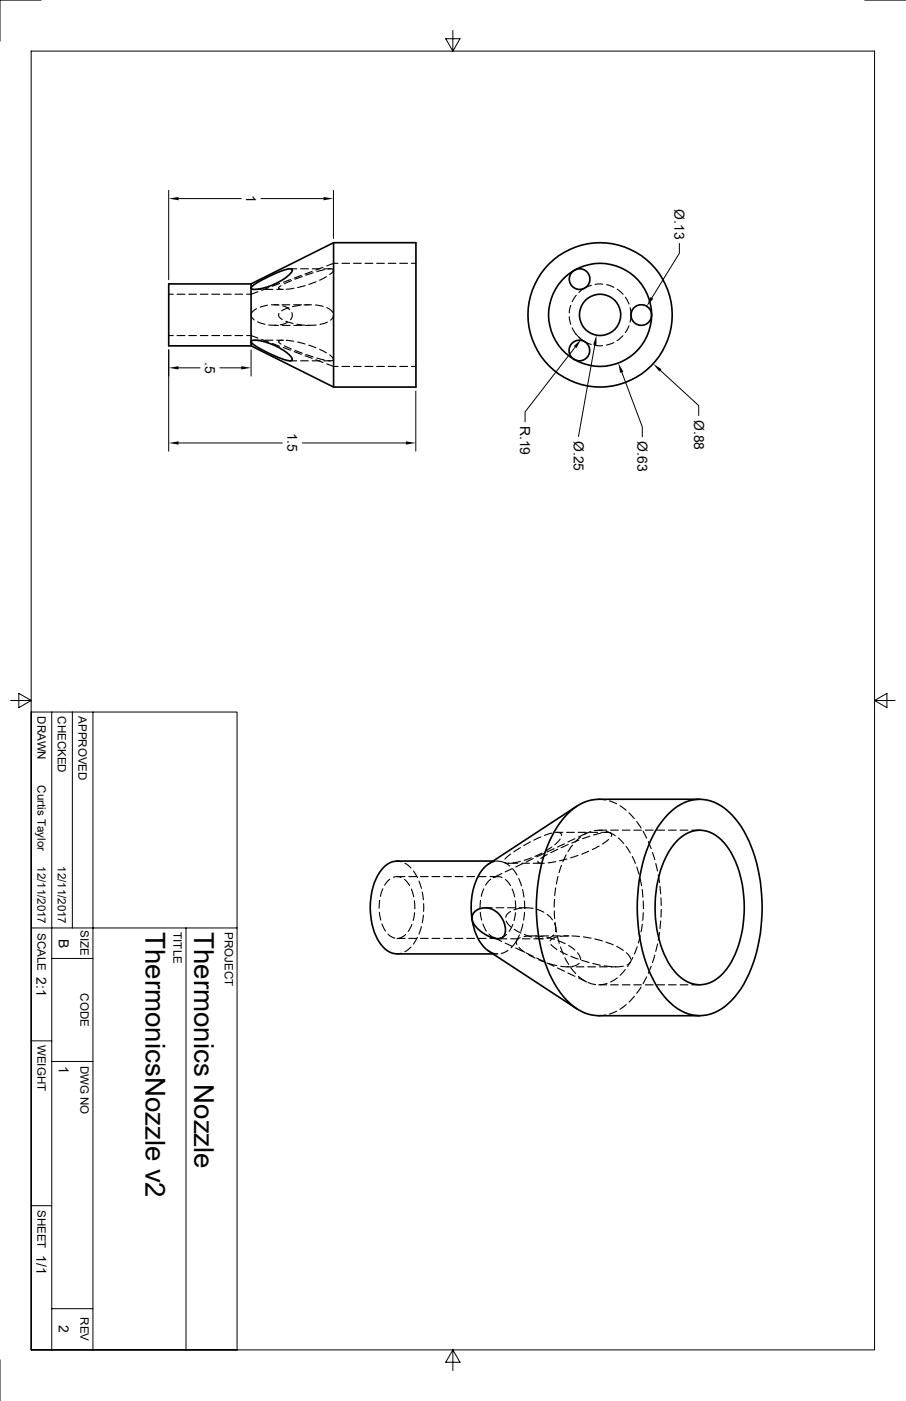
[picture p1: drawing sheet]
<svg xmlns="http://www.w3.org/2000/svg" width="279mm" height="432mm" viewBox="0 0 279 432" stroke-linecap="round" stroke-linejoin="round" font-family="sans-serif">
<g fill="none" stroke="#000" stroke-width=".34">
<path d="M52 90.7h1.4M54.6 90.7h2.4M58.2 90.7h2.4M61.8 90.7h2.3M65.3 90.7h2.4M68.9 90.7h2.4M72.5 90.7h2.3M77.4 97.1l.2 .7 .8 .8M78.5 89.2h2.1M79.1 95.2l-1.1 .7-.5 .9M79.5 99.2l2.2 .7M79.5 89.9l-2.1 .8h-1.3"/>
<path d="M81.7 89.2h2.5M82.5 94.1l-2.3 .6M82.9 88.6l-2.2 .9M83.7 93.9l2.4 .1M84.5 93.9h1.3M85.3 89.2h2.1M86 96.6l.1 1 .9 .9M86.2 87.4l-2.2 .8M86.7 88.1l-.7 .5-.1 .3 1.2 .3M87 93.9h2.4M87.2 94.3l1 .3 1.1 .8M88.1 99l2.3 .7"/>
<path d="M88.6 99.3l-2.2 .8M89.1 94.8l-2.2 1M89.5 82.8h2M89.6 86.1l-2.2 .9M89.9 86.5l-2.2 1M90 96.4a2.01 2.01 0 0 1-.4 2.2M90.6 93.9h2.4M90.6 88.9l-2.3 .3M91.6 99.9l2.3 .3M92.5 94.1l-2.3 .4M92.7 82.8h2.4M92.9 84.9l-2.2 .8"/>
<path d="M93.2 85.2l-2.2 .9M94.1 88l-2.3 .6M94.1 93.9h1.3M96.1 93.9l-2.4 .1M96.3 83.7l-2.2 .8M96.3 82.8h2.4M96.6 84.1l-2.3 .7M97.3 94l2.4 .4M97.5 86.8l-2.3 .9M99.6 82.4l-2.2 .8M99.9 82.8h2M100 83.1l-2.3 .6"/>
<path d="M100.7 85.3l-2.1 1.1M100.8 94.8l1.1 .7 .7 .8M101 99.3l-2.3 .7M101.2 82.9h1.3l.4 .3-.2 .5-1 .9M102.9 97.1l-.2 .7-.7 .9M104.2 81.2h-1.3l-2.1 .8M105.5 81.2h2.3M109 81.2h2.4M112.6 81.2h2.4M116.2 81.2h2.3M119.7 81.2h2.4M123.3 81.2h2.4"/>
<path d="M126.9 81.2h1.4M175.6 97.6l.4 2.3M176 94.1l-.4 2.3M177.7 91l-1.3 2M182.4 87.9a9.1 9.1 0 0 0-3.9 2.2M185.9 87.6l-2.4 .1M187.1 87.8l2.2 .8M190.3 89.2l1.9 1.5M192.9 91.6l1.1 2.1M194.3 94.9a8.3 8.3 0 0 1 0 4.4M52 103.4h1.4M54.6 103.4h2.4"/>
<path d="M58.2 103.4h2.4M61.8 103.4h2.3M65.3 103.4h2.4M68.9 103.4h2.4M72.5 103.4h2.3M76.1 103.4h1.3l2.1 .8M78.6 104.9h2M80.7 104.6l2.2 .9M81.8 104.9h2.4M82.8 100.2h2.5M84 105.9l2.2 .8M84.6 100.3h1.3"/>
<path d="M85.3 104.9h2.1M87 100.3h2.5M87.1 104.9l-1.2 .3 .1 .3 .7 .5M87.4 107.1l2.2 .9M87.7 106.6l2.2 1M88.3 104.9l2.3 .3M89.5 111.2h2M90.6 100.3h2.4M90.7 108.4l2.2 .8M91 108l2.2 .8M91.8 105.4l2.3 .6M92.7 111.2h2.4"/>
<path d="M94.1 109.6l2.2 .8M94.2 100.3h1.3M94.3 109.3l2.3 .7M95.2 106.4l2.3 .8M96.3 111.2h2.4M97.4 110.9l2.2 .8M97.5 100.2h-2.4M97.7 110.4l2.3 .6M98.6 107.7l2.1 1.1M99.9 111.2h2M100.8 112.1l2.1 .8h1.3M101.7 109.4l1 1 .2 .4-.5 .4h-1.2"/>
<path d="M105.5 112.9h2.3M109 112.9h2.4M112.6 112.9h2.4M116.2 112.9h2.3M119.7 112.9h2.4M123.3 112.9h2.4M126.9 112.9h1.4M176.4 101l1.3 2.1M178.5 103.9a8.7 8.7 0 0 0 3.8 2.3M183.5 106.4l2.3 .1M189.3 105.6l-2.3 .7M192.1 103.5l-1.8 1.5"/>
<path d="M194 100.4l-1.2 2.1M163.6 259.5l-2.1 1.1M166.8 257.9l-2.2 1.1M170.2 256.8l-2.3 .7M171.3 256.6l1.5 .2 .4 .7M171.8 256.5h1.8M172.8 258.6l-1.7 1.7M174.8 256.5h2.3M177.3 258.5l-2.2 1M178.3 256.5h2.4M178.5 258.9l-2.2 .9M179.1 257.9l-1.8 1.7"/>
<path d="M181 256.7l-2.6 1.3M181.9 257.7l-2.2 .8M181.9 256.5h2.4M182.2 256.3l-2.2 1M184.7 246.3l2.1 .2M184.7 255.9h2.4M185.3 256.8l-2.3 .5M185.5 256.5h1.7M185.7 255.9l-2.4 .1M186.5 256.6l1.8 .1M186.9 256.2l1.4 .5M187.7 258.7l-1.9 1.4"/>
<path d="M188 246.8l2.2 .9M188.3 256.7l.3 .4-.1 .7M188.3 256.7l1.4 .9M188.3 255.9h2.4M190.7 258.3l1.7 1.7M191.2 248.3l1.9 1.4M191.9 255.9h2.4M194 250.5l1.6 1.8M195.5 255.9h2.3M196.3 253.2l1.4 2M198.3 256.2l1.1 2.1M199 255.9h2.4"/>
<path d="M199.9 259.4l.9 2.2M202.6 255.9h2.4M206.2 255.9h2.3M209.8 255.9h2.3M213.3 255.9h2.5M117.1 277.5l-.2 2.5M118.1 273.9l-.8 2.4M120.2 271l-1.6 1.8M121.3 270.4a3.1 3.1 0 0 1 2.4 0M122.4 265.4l1.4 .2M122.4 270.2h2.5M124.8 271.1l1.5 1.9"/>
<path d="M124.9 266.1l1.8 1.4M126.1 270.2h2.4M126.9 274l.7 2.4M127.5 268.4l1.2 2.1M127.8 277.6l.1 2.5M129.2 271.6l.8 2.2M129.7 270.2h2.3M130.2 275l.4 2.3M130.6 278.5v2.4M133.2 270.2h2.4M136.8 270.2h2.4M140.4 270.2h2.3"/>
<path d="M143.9 270.2h2.4M147.5 270.2h2.4M148.2 277.5l-.2 2.5M149.2 273.9l-.8 2.4M149.6 279.8h2.2M151.1 270.2h2.4M151.3 271l-1.6 1.8M152.1 265.4h1.4M152.4 270.4a3.2 3.2 0 0 1 2.4 0M152.5 265.5l-1.9 .8M153 279.8h2.4M153.7 265.4l.6 .1a5.5 5.5 0 0 1 2.9 1.4"/>
<path d="M154.7 269.2l-2.6 1.3M155.6 265.9l1.4 .2M155.9 271.1l1.5 1.9M156.5 279.8h2.5M156.8 266.1h2.8M157.5 263.2l-1.8 1.6M157.9 267.7l-2.1 1M157.9 274l.8 2.4M158.1 267.8l1.3 1.9M158.9 277.6l.1 2.5M160 270.8l.8 2.2M160.1 279.8h2.2"/>
<path d="M160.5 261.2l-2 1.4M160.5 265.5l-2.3 .5M160.8 279.9l-2.3 .5M160.9 266.1h2.3M161.2 274.2l.4 2.3M161.2 266.2l-2.2 1M161.7 277.7l.1 2.3M162 279.8l2.4 .2M163.9 264.4l-2.3 .8M164.4 266.1h2.9M164.4 264.6l-2.1 1.1M165.9 265.4v.3l.3 .3 1.7 .1"/>
<path d="M167.1 262.9l-2.1 1M167.6 263.1l-2.1 1M168.8 263.4l-2 1.2M170.2 261.1l-2 1.2M170.9 261.6l-2.2 1M171 277.2l-.1 2.4M171.4 273.6l-.3 2.4M171.4 265.6l-2.4 .3M172 261.8l-2.2 1M172.1 270.1l-.5 2.4M173.1 266.7l-.7 2.3M174.1 260.1l-2.2 1"/>
<path d="M174.6 263.5l-1 2.1M174.8 264.8l-2.2 .5M175.2 260.3l-2.1 1M176.6 260.5l-1.4 1.9M178.3 263.7l-2.3 .7M181.6 262.3l-2.2 1M184.8 260.8l-2.1 1M193.1 260.9l1.3 2M195 263.9l1 2.2M196.4 267.2l.7 2.3M197.4 270.6l.5 2.4M198 274.2l.3 2.3"/>
<path d="M198.4 277.7v2.4M201.2 262.7l.7 2.3M202.2 266.1l.6 2.3M203 269.6l.4 2.4M203.5 273.1l.3 2.4M203.8 276.7l.1 2.4M117 281.2l.4 2.4M117.8 284.8l1.1 2.2M119.7 287.9l.9 .8 1.2 .4M122.4 289.2h2.5M123.7 293.8l-1.3 .2M125.1 288l-.9 .7-1.2 .5"/>
<path d="M126.1 289.2h2.4M126.7 291.9l-1.9 1.4M127 284.9l-1.1 2.2M127.8 281.3l-.4 2.4M128.7 288.9l-1.2 2.1M129.7 289.2h2.3M129.9 285.6l-.7 2.3M130.6 282.1l-.4 2.3M133.2 289.2h2.4M136.8 289.2h2.4M140.4 289.2h2.3M143.9 289.2h2.4"/>
<path d="M147.5 289.2h2.4M148.1 281.2l.4 2.4M148.9 284.8l1.1 2.2M150.6 293.1l1.5 .7 1.3 .2M150.8 287.9l.9 .8 1.2 .4M151.1 289.2h2.4M152.1 294h1.4M152.1 288.9l2.6 1.3M153.5 289.3h2.8M155.8 290.7l2.1 1M156.1 283.9l.4 .8 1.1 1M156.2 288l-.8 .7-1.3 .5"/>
<path d="M156.7 292.9l-2.1 1M157.4 280.9l-.9 .7-.5 1.1M157.5 289.3h2.4M158.2 284.9l-1.2 2.2M158.5 286.4l2.2 1.2M159 281.3l-.5 2.4M159 292.2l2.2 1M160.1 292l1.8 1.5M160.2 288.2l-1.4 2.5-1.2 1.4M160.4 289l-1 .8-.2 .4 .2 .9M161.1 289.3h2.3M161.2 284.8l-.6 2.3"/>
<path d="M161.7 288l2.3 .8M161.8 281.2l-.3 2.4M162.3 293.7l2.1 1.1M162.9 294.2l2.1 1.1M164 288.5l-2.4 .2M164.1 288.5h1.5M164.6 289.3h2.8M165.1 289.1l2.4 .2M165.1 288.5l2.4 .2M165.5 295.3l2.1 1M165.5 280.2l2.2 1M166.1 295.8l2.2 .9"/>
<path d="M166.8 288.5h2.4M168.7 288.9l2.3 .6M168.7 296.8l2.2 1M168.7 281.8l1.7 1.7M169.4 297l2.3 .6M169.9 291.1l1.8 1.6M170.4 288.5h2.4M170.8 288.2l-.8 .6-1.3 .4M170.9 280.8l.2 2.3M171 284.5l.4 1.3M171.2 284.3l.2 1.5M171.4 285.8l.2 1.5"/>
<path d="M171.4 285.8l-.1 1.3M171.6 288.8l-1.3 .5-.6 .7M171.9 288.4l.6 2.3M171.9 298.3l2.2 1M172.1 289.9l2.2 .9M172.8 293.2l2.1 1.1M172.8 291.9l.9 2.2M172.9 297.8l2.4 .2M173.9 288.5h1.6M174.2 295.2l1.2 2.1M175 298h1.5M175.1 299.9l2.2 1"/>
<path d="M175.2 288.5l-2.4 .1M175.3 291.4l2 1.4M176 294.7l2.3 .9M176 298.2l1.5 1.9M176.4 288.5l2.3 .1M177.7 298h2.4M178.1 293.7l.6 .8 .3 1.3M178.6 296.9l-1.1 .7-1 .3M179.4 296l2.3 .7M179.9 288.8l2.4 .3M181.3 298h2.4M182.8 297l2.3 .5"/>
<path d="M183.4 289.4l2.4 .6M184.9 298h2.3M186.3 297.7l2.4 .2M186.9 290.4l2.2 .8M188.4 298h1.5M190.2 291.7l2 1.2M192.2 297.8l-2.3 .2M192.8 298.8l-1.6 1.8M193.2 293.7l1 1.1 .3 .8M194.4 296.6l-1 .8M194.4 296.6l-.9 1.3M195.2 295.1l-.8 1.5"/>
<path d="M196.5 291.8l-.9 2.2M197.4 288.4l-.6 2.3M198.1 284.9l-.4 2.3M198.4 281.3l-.2 2.4M200.8 297.8l-.9 2.2M201.9 294.4l-.7 2.3M202.8 290.9l-.6 2.3M203.4 287.4l-.4 2.4M203.8 283.8l-.3 2.4M203.9 280.3l-.1 2.4M178.4 300.9l1.9 1.4M178.4 301.4l2.6 1.3"/>
<path d="M181.4 302.8l2.3 .6M184.7 303.5h2.4M186.8 312.8l-2.1 .3M187.2 303.1l-2.3 .4M188.3 303.5h2.4M190.2 311.7l-2.2 .8M190.3 301.4l-2 1.2M191.9 303.5h2.4M193.1 309.6l-1.9 1.5M195.5 303.5h2.3M195.6 307.1l-1.6 1.8M197.7 304.2l-1.4 2"/>
<path d="M199 303.5h2.4M199.4 301.1l-1.1 2.1M202.6 303.5h2.4M206.2 303.5h2.3M209.8 303.5h2.3M213.3 303.5h2.5"/>
</g>
<g fill="none" stroke="#000" stroke-width=".51">
<path d="M102.9 74.8v44.5M102.9 74.8h25.4v44.5h-25.4M102.9 74.8l-25.5 12.7M77.4 87.5h-25.4v19.1h25.4M77.4 87.5v17.8l.5-.4h1.9l4 1.2 3.7 1.9 2.2 2a.7 .7 0 0 1 .4 1 .7 .7 0 0 1-1.1 .2l-3.4-1.1-3.7-1.7-3.3-1.9-1.2-1.2v1.3M77.9 88.1l2.1-1.4 4.2-2.1 3-1.2 2.2-.6a.64 .64 0 0 1 .8 .5 .64 .64 0 0 1-.5 .8l-2.7 2.2-4.2 2-2.5 .7-2.2 .2-.7-.4zM77.4 106.6l25.5 12.7M177.8 248.5l-27.2 17.8a15.5 15.5 0 0 0-5.3 11.8 19.7 19.7 0 0 0 3.9 13.8l1.4 1.2 27.2 17.8M205.8 251.2a12.7 12.7 0 0 1 19.9 0 37.3 37.3 0 0 1 8.8 20.5 50.8 50.8 0 0 1-5.9 33 16.9 16.9 0 0 1-11.7 8.3 13.7 13.7 0 0 1-12-5.9 42.3 42.3 0 0 1-8.3-25.4 46.2 46.2 0 0 1 7.3-28.3zM209.2 258.8a9.1 9.1 0 0 1 14 .9 31 31 0 0 1 6.3 20 31 31 0 0 1-6.3 20 9.2 9.2 0 0 1-14.9 0 31.4 31.4 0 0 1-6.2-21.7 29 29 0 0 1 7.1-19.2zM215.8 246.3h-31.1a15 15 0 0 0-11.9 7.1 46.2 46.2 0 0 0-7.4 28.3 43 43 0 0 0 8.3 25.4 14.5 14.5 0 0 0 11 6h31.1M152.1 265.4h-29.7a8 8 0 0 0-6.5 5.7 22.2 22.2 0 0 0 1 19.1 6.9 6.9 0 0 0 5.5 3.8h29.7"/>
<path d="M146.2 281.2l1-.8 .9-.4a6.5 6.5 0 0 1 7.7 5.8v1.8l-.4 .9-.5 .5-1.9 .3-2.5-.8-2.5-1.6-1.7-1.7-.8-1.9 .1-.9z"/>
<circle cx="178.7" cy="86" r="3.2"/>
<circle cx="185.1" cy="97" r="22.2"/>
<circle cx="185.1" cy="97.1" r="15.9"/>
<circle cx="185.1" cy="97" r="6.4"/>
<circle cx="197.8" cy="97.1" r="3.2"/>
<circle cx="178.7" cy="108" r="3.2"/>
</g>
<g fill="none" stroke="#000" stroke-width=".31">
<path d="M9.6 15.7h260.1v400.4h-260.1zM12.7 0h-12.7v12.7M139.7 9.4v6.3l2.2-3.8h-4.4l2.2 3.8M266.7 0h12.6M52 58.7v27.5M102.8 58.7v14.8M55.1 61.2h19.3M80.5 61.2h19.3M209.5 75v3.1l-8.5 13.7M52 107.8v31.3M55.1 113.4h6.6M67.8 113.4h6.6"/>
<path d="M77.4 107.8v8.1M177.4 107l-15.5 20v3M177.5 102.8l1.7 1.8 1.1 .7M183.4 106.3l-5 28.2M191.8 114.8l6.3 16.8v3M203.7 114.2l11.8 10.8v3.1M55.1 136.5h31.9M93.2 136.5h32M128.2 120.5v18.6M3.3 215.9h6.3l-3.8-2.2v4.4l3.8-2.2M9.6 219.5h63.5v196.6h-63.5zM16 219.5v196.6"/>
<path d="M22.3 219.5v66.5M28.7 219.5v196.6M269.7 215.9l3.8 2.2v-4.4l-3.8 2.2h6.4M9.6 286h63.5M16 295.4h12.7M57.4 286v130.1M9.6 320.8h6.4M16 327.2h12.7M9.6 371.6h6.4M0 419.1v12.7M16 403.4h12.7M139.7 416.1l-2.2 3.8h4.4l-2.2-3.8v6.3"/>
</g>
<path d="M52 61.2l3.1-.5v1zM99.8 60.7l3 .5-3 .5zM200.6 91.5l.9 .6-2.1 2.3zM52 113.4l3.1-.5v1zM74.4 112.9l3 .5-3 .5zM177 106.7l2.2-2.1-1.4 2.7zM183.9 103.3v3.1l-1-.2zM190.7 111.9l1.5 2.7-.9 .3zM201.4 112.1l2.6 1.7-.7 .7zM52 136.5l3.1-.5v1zM125.2 136l3 .5-3 .5z" fill="#000"/>
<g font-size="8.5">
<text x="44.9" y="287.3" transform="rotate(90 44.9 287.3)">ThermonicsNozzle v2</text>
<text x="59.9" y="287.3" transform="rotate(90 59.9 287.3)">Thermonics Nozzle</text>
</g>
<g font-size="4.3">
<text x="75.9" y="60.2" transform="rotate(90 75.9 60.2)">1</text>
<text x="208" y="64.5" transform="rotate(90 208 64.5)">Ø.13</text>
<text x="63.2" y="111.5" transform="rotate(90 63.2 111.5)">.5</text>
<text x="160.4" y="131.2" transform="rotate(90 160.4 131.2)">R.19</text>
<text x="214" y="129.4" transform="rotate(90 214 129.4)">Ø.88</text>
<text x="88.6" y="133.4" transform="rotate(90 88.6 133.4)">1.5</text>
<text x="177" y="135.9" transform="rotate(90 177 135.9)">Ø.25</text>
<text x="196.6" y="136" transform="rotate(90 196.6 136)">Ø.63</text>
<text x="18.2" y="289.3" transform="rotate(90 18.2 289.3)">B</text>
<text x="11.3" y="301.2" transform="rotate(90 11.3 301.2)">2:1</text>
<text x="18.2" y="328.4" transform="rotate(90 18.2 328.4)">1</text>
<text x="11.3" y="386.8" transform="rotate(90 11.3 386.8)">1/1</text>
<text x="18.2" y="408.5" transform="rotate(90 18.2 408.5)">2</text>
</g>
<g font-size="3.6">
<text x="11.5" y="220.7" transform="rotate(90 11.5 220.7)">DRAWN</text>
<text x="17.9" y="220.7" transform="rotate(90 17.9 220.7)">CHECKED</text>
<text x="24.2" y="220.7" transform="rotate(90 24.2 220.7)">APPROVED</text>
<text x="11.5" y="242" transform="rotate(90 11.5 242)">Curtis Taylor</text>
<text x="11.5" y="267" transform="rotate(90 11.5 267)">12/11/2017</text>
<text x="17.9" y="267" transform="rotate(90 17.9 267)">12/11/2017</text>
<text x="11.5" y="287.5" transform="rotate(90 11.5 287.5)">SCALE</text>
<text x="24.9" y="286.8" transform="rotate(90 24.9 286.8)">SIZE</text>
<text x="53.6" y="287.3" transform="rotate(90 53.6 287.3)">TITLE</text>
<text x="69.3" y="287.3" transform="rotate(90 69.3 287.3)">PROJECT</text>
<text x="24.9" y="306.2" transform="rotate(90 24.9 306.2)">CODE</text>
<text x="11.5" y="322.1" transform="rotate(90 11.5 322.1)">WEIGHT</text>
<text x="24.9" y="328.4" transform="rotate(90 24.9 328.4)">DWG NO</text>
<text x="11.5" y="372.9" transform="rotate(90 11.5 372.9)">SHEET</text>
<text x="24.9" y="406" transform="rotate(90 24.9 406)">REV</text>
</g>
</svg>
